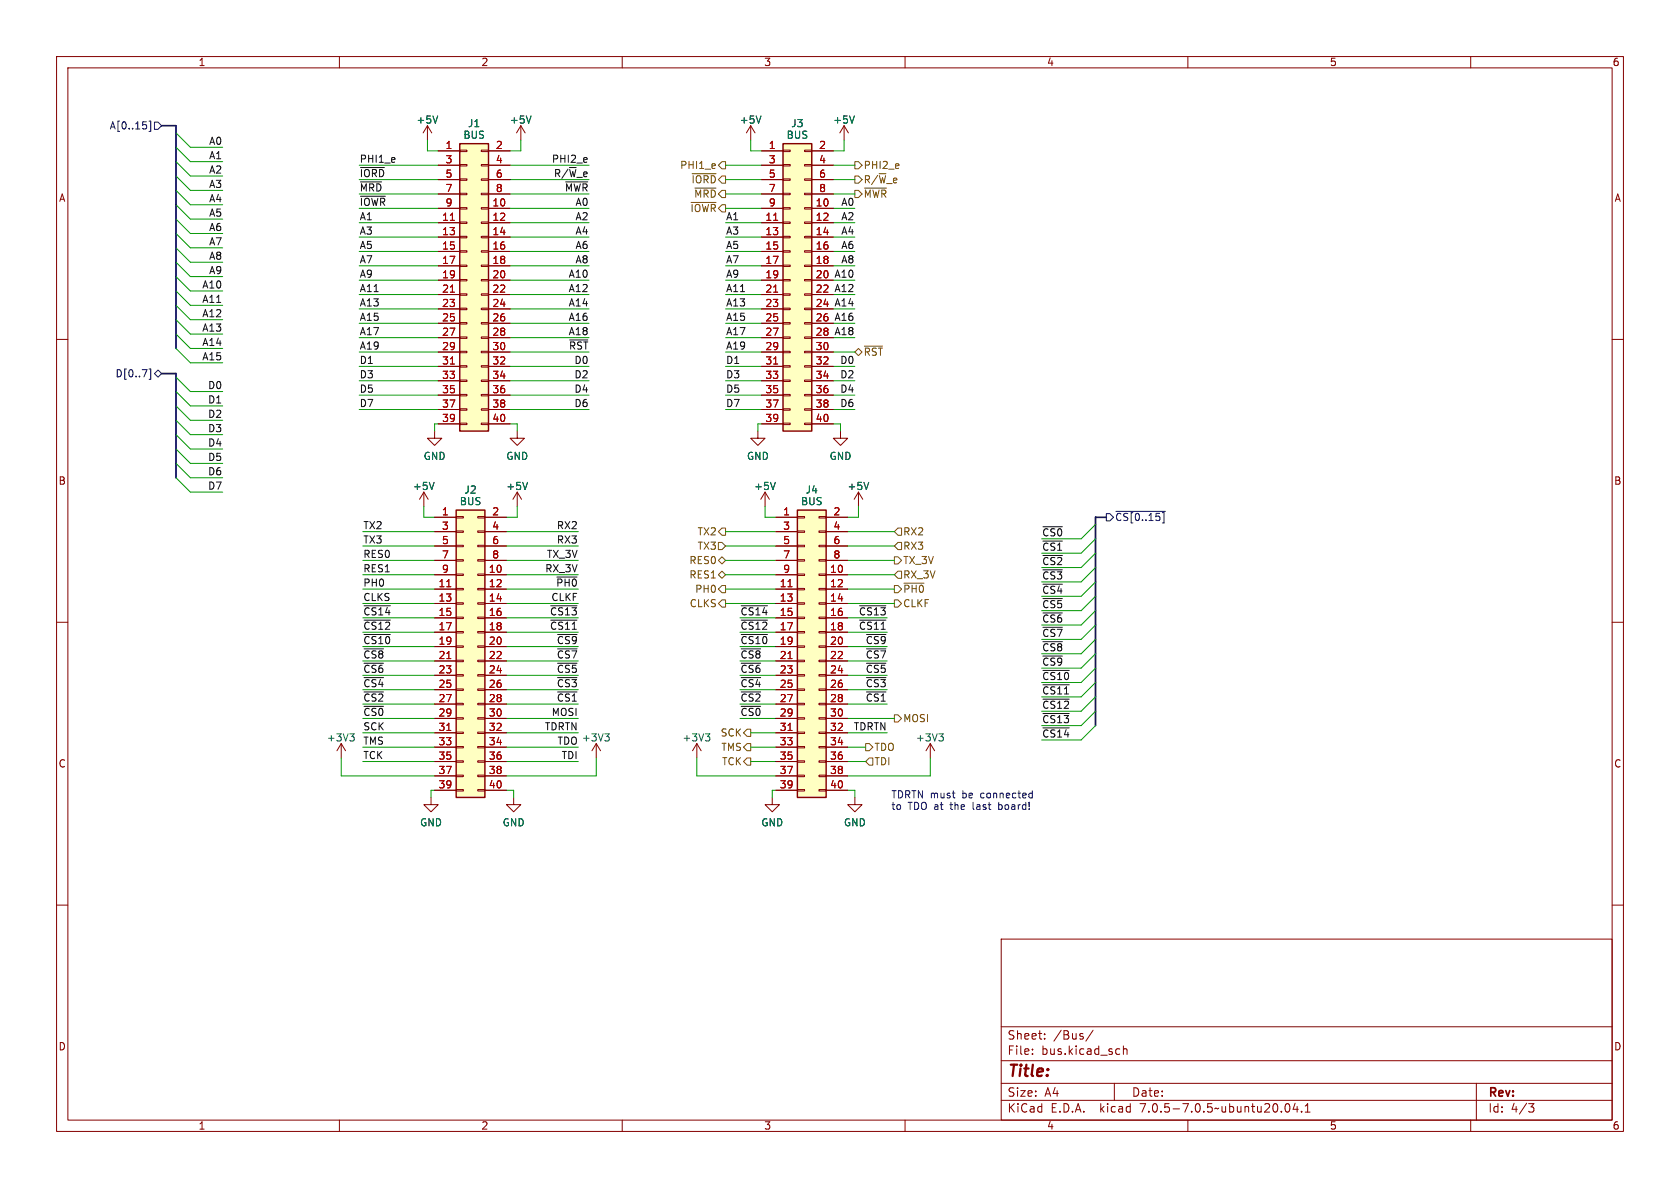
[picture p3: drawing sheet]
<svg xmlns="http://www.w3.org/2000/svg" width="297mm" height="210mm" viewBox="0 0 297 210" stroke-linecap="round" stroke-linejoin="round" font-family="sans-serif">
<g fill="none" stroke="#840000" stroke-width=".18">
<path d="M10 10h277v190h-277zM12 12h273v186h-273zM60 10v2M110 10v2M160 10v2M210 10v2M260 10v2M75.6 22.2l-.8 1.3M75.6 22.2v2.6M75.6 22.2l.7 1.3M77.5 26.7h3.8M77.5 36.8h3.8"/>
<path d="M77.5 39.4h3.8M77.5 29.2h3.8M77.5 31.8h3.8M77.5 34.3h3.8M81.3 39.2h1.2v.3h-1.2zM81.3 36.7h1.2v.3h-1.2zM81.3 34.2h1.2v.2h-1.2zM81.3 31.6h1.2v.3h-1.2zM81.3 29.1h1.2v.2h-1.2zM81.3 26.5h1.2v.3h-1.2zM85.1 39.2h1.3v.3h-1.3zM85.1 36.7h1.3v.3h-1.3z"/>
<path d="M85.1 34.2h1.3v.2h-1.3zM85.1 31.6h1.3v.3h-1.3zM85.1 29.1h1.3v.2h-1.3zM85.1 26.5h1.3v.3h-1.3zM86.4 26.7h3.8M86.4 36.8h3.8M86.4 39.4h3.8M86.4 29.2h3.8M86.4 31.8h3.8M86.4 34.3h3.8M92.1 22.2l.7 1.3M92.1 22.2v2.6"/>
<path d="M92.1 22.2l-.8 1.3M132.7 22.2l-.7 1.3M132.7 22.2v2.6M132.7 22.2l.8 1.3M134.6 26.7h3.8M134.6 36.8h3.8M134.6 39.4h3.8M134.6 29.2h3.8M134.6 31.8h3.8M134.6 34.3h3.8M138.4 39.2h1.3v.3h-1.3zM138.4 36.7h1.3v.3h-1.3z"/>
<path d="M138.4 34.2h1.3v.2h-1.3zM138.4 31.6h1.3v.3h-1.3zM138.4 29.1h1.3v.2h-1.3zM138.4 26.5h1.3v.3h-1.3zM142.2 39.2h1.3v.3h-1.3zM142.2 36.7h1.3v.3h-1.3zM142.2 34.2h1.3v.2h-1.3zM142.2 31.6h1.3v.3h-1.3zM142.2 29.1h1.3v.2h-1.3zM142.2 26.5h1.3v.3h-1.3zM143.5 26.7h3.8M143.5 36.8h3.8"/>
<path d="M143.5 39.4h3.8M143.5 29.2h3.8M143.5 31.8h3.8M143.5 34.3h3.8M149.2 22.2l.8 1.3M149.2 22.2v2.6M149.2 22.2l-.7 1.3M10 60h2M77.5 41.9h3.8M77.5 44.5h3.8M77.5 47h3.8M77.5 49.5h3.8"/>
<path d="M77.5 52.1h3.8M77.5 54.6h3.8M77.5 57.2h3.8M77.5 59.7h3.8M81.3 59.6h1.2v.2h-1.2zM81.3 57h1.2v.3h-1.2zM81.3 54.5h1.2v.2h-1.2zM81.3 51.9h1.2v.3h-1.2zM81.3 49.4h1.2v.3h-1.2zM81.3 46.9h1.2v.2h-1.2zM81.3 44.3h1.2v.3h-1.2zM81.3 41.8h1.2v.2h-1.2z"/>
<path d="M85.1 59.6h1.3v.2h-1.3zM85.1 57h1.3v.3h-1.3zM85.1 54.5h1.3v.2h-1.3zM85.1 51.9h1.3v.3h-1.3zM85.1 49.4h1.3v.3h-1.3zM85.1 46.9h1.3v.2h-1.3zM85.1 44.3h1.3v.3h-1.3zM85.1 41.8h1.3v.2h-1.3zM86.4 41.9h3.8M86.4 44.5h3.8M86.4 47h3.8M86.4 49.5h3.8"/>
<path d="M86.4 52.1h3.8M86.4 54.6h3.8M86.4 57.2h3.8M86.4 59.7h3.8M134.6 41.9h3.8M134.6 44.5h3.8M134.6 47h3.8M134.6 49.5h3.8M134.6 52.1h3.8M134.6 54.6h3.8M134.6 57.2h3.8M134.6 59.7h3.8"/>
<path d="M138.4 59.6h1.3v.2h-1.3zM138.4 57h1.3v.3h-1.3zM138.4 54.5h1.3v.2h-1.3zM138.4 51.9h1.3v.3h-1.3zM138.4 49.4h1.3v.3h-1.3zM138.4 46.9h1.3v.2h-1.3zM138.4 44.3h1.3v.3h-1.3zM138.4 41.8h1.3v.2h-1.3zM142.2 59.6h1.3v.2h-1.3zM142.2 57h1.3v.3h-1.3zM142.2 54.5h1.3v.2h-1.3zM142.2 51.9h1.3v.3h-1.3z"/>
<path d="M142.2 49.4h1.3v.3h-1.3zM142.2 46.9h1.3v.2h-1.3zM142.2 44.3h1.3v.3h-1.3zM142.2 41.8h1.3v.2h-1.3zM143.5 41.9h3.8M143.5 44.5h3.8M143.5 47h3.8M143.5 49.5h3.8M143.5 52.1h3.8M143.5 54.6h3.8M143.5 57.2h3.8M143.5 59.7h3.8"/>
<path d="M285 60h2M76.8 76.2v1.3h1.3l-1.3 1.2-1.2-1.2h1.2M77.5 62.2h3.8M77.5 64.8h3.8M77.5 67.3h3.8M77.5 69.9h3.8M77.5 72.4h3.8M77.5 74.9h3.8M81.3 74.8h1.2v.3h-1.2zM81.3 72.3h1.2v.2h-1.2zM81.3 69.7h1.2v.3h-1.2zM81.3 67.2h1.2v.2h-1.2z"/>
<path d="M81.3 64.6h1.2v.3h-1.2zM81.3 62.1h1.2v.3h-1.2zM85.1 74.8h1.3v.3h-1.3zM85.1 72.3h1.3v.2h-1.3zM85.1 69.7h1.3v.3h-1.3zM85.1 67.2h1.3v.2h-1.3zM85.1 64.6h1.3v.3h-1.3zM85.1 62.1h1.3v.3h-1.3zM86.4 62.2h3.8M86.4 64.8h3.8M86.4 67.3h3.8M86.4 69.9h3.8"/>
<path d="M86.4 72.4h3.8M86.4 74.9h3.8M91.4 76.2v1.3h1.3l-1.3 1.2-1.2-1.2h1.2M134 76.2v1.3h1.3l-1.3 1.2-1.3-1.2h1.3M134.6 62.2h3.8M134.6 64.8h3.8M134.6 67.3h3.8M134.6 69.9h3.8M134.6 72.4h3.8M134.6 74.9h3.8M138.4 74.8h1.3v.3h-1.3zM138.4 72.3h1.3v.2h-1.3z"/>
<path d="M138.4 69.7h1.3v.3h-1.3zM138.4 67.2h1.3v.2h-1.3zM138.4 64.6h1.3v.3h-1.3zM138.4 62.1h1.3v.3h-1.3zM142.2 74.8h1.3v.3h-1.3zM142.2 72.3h1.3v.2h-1.3zM142.2 69.7h1.3v.3h-1.3zM142.2 67.2h1.3v.2h-1.3zM142.2 64.6h1.3v.3h-1.3zM142.2 62.1h1.3v.3h-1.3zM143.5 62.2h3.8M143.5 64.8h3.8"/>
<path d="M143.5 67.3h3.8M143.5 69.9h3.8M143.5 72.4h3.8M143.5 74.9h3.8M148.6 76.2v1.3h1.3l-1.3 1.2-1.3-1.2h1.3M74.9 87l-.7 1.3M74.9 87v2.5M74.9 87l.8 1.3M76.8 91.4h3.8M76.8 94h3.8M76.8 96.5h3.8M76.8 99.1h3.8"/>
<path d="M80.6 98.9h1.3v.3h-1.3zM80.6 96.4h1.3v.2h-1.3zM80.6 93.9h1.3v.2h-1.3zM80.6 91.3h1.3v.3h-1.3zM84.5 98.9h1.2v.3h-1.2zM84.5 96.4h1.2v.2h-1.2zM84.5 93.9h1.2v.2h-1.2zM84.5 91.3h1.2v.3h-1.2zM85.7 91.4h3.8M85.7 94h3.8M85.7 96.5h3.8M85.7 99.1h3.8"/>
<path d="M91.4 87l.8 1.3M91.4 87v2.5M91.4 87l-.7 1.3M135.3 87l-.8 1.3M135.3 87v2.5M135.3 87l.7 1.3M137.2 91.4h3.8M137.2 94h3.8M137.2 96.5h3.8M137.2 99.1h3.8M141 98.9h1.2v.3h-1.2zM141 96.4h1.2v.2h-1.2z"/>
<path d="M141 93.9h1.2v.2h-1.2zM141 91.3h1.2v.3h-1.2zM144.8 98.9h1.2v.3h-1.2zM144.8 96.4h1.2v.2h-1.2zM144.8 93.9h1.2v.2h-1.2zM144.8 91.3h1.2v.3h-1.2zM146 91.4h3.9M146 94h3.9M146 96.5h3.9M146 99.1h3.9M151.8 87l.7 1.3M151.8 87v2.5"/>
<path d="M151.8 87l-.8 1.3M10 110h2M76.8 101.6h3.8M76.8 104.1h3.8M76.8 106.7h3.8M76.8 109.2h3.8M76.8 111.8h3.8M76.8 114.3h3.8M76.8 116.8h3.8M76.8 119.4h3.8M80.6 119.3h1.3v.2h-1.3zM80.6 116.7h1.3v.3h-1.3z"/>
<path d="M80.6 114.2h1.3v.2h-1.3zM80.6 111.6h1.3v.3h-1.3zM80.6 109.1h1.3v.2h-1.3zM80.6 106.6h1.3v.2h-1.3zM80.6 104h1.3v.3h-1.3zM80.6 101.5h1.3v.2h-1.3zM84.5 119.3h1.2v.2h-1.2zM84.5 116.7h1.2v.3h-1.2zM84.5 114.2h1.2v.2h-1.2zM84.5 111.6h1.2v.3h-1.2zM84.5 109.1h1.2v.2h-1.2zM84.5 106.6h1.2v.2h-1.2z"/>
<path d="M84.5 104h1.2v.3h-1.2zM84.5 101.5h1.2v.2h-1.2zM85.7 101.6h3.8M85.7 104.1h3.8M85.7 106.7h3.8M85.7 109.2h3.8M85.7 111.8h3.8M85.7 114.3h3.8M85.7 116.8h3.8M85.7 119.4h3.8M137.2 101.6h3.8M137.2 104.1h3.8"/>
<path d="M137.2 106.7h3.8M137.2 109.2h3.8M137.2 111.8h3.8M137.2 114.3h3.8M137.2 116.8h3.8M137.2 119.4h3.8M141 119.3h1.2v.2h-1.2zM141 116.7h1.2v.3h-1.2zM141 114.2h1.2v.2h-1.2zM141 111.6h1.2v.3h-1.2zM141 109.1h1.2v.2h-1.2zM141 106.6h1.2v.2h-1.2z"/>
<path d="M141 104h1.2v.3h-1.2zM141 101.5h1.2v.2h-1.2zM144.8 119.3h1.2v.2h-1.2zM144.8 116.7h1.2v.3h-1.2zM144.8 114.2h1.2v.2h-1.2zM144.8 111.6h1.2v.3h-1.2zM144.8 109.1h1.2v.2h-1.2zM144.8 106.6h1.2v.2h-1.2zM144.8 104h1.2v.3h-1.2zM144.8 101.5h1.2v.2h-1.2zM146 101.6h3.9M146 104.1h3.9"/>
<path d="M146 106.7h3.9M146 109.2h3.9M146 111.8h3.9M146 114.3h3.9M146 116.8h3.9M146 119.4h3.9M285 110h2M60.3 131.4l-.7 1.3M60.3 131.4v2.6M60.3 131.4l.8 1.3M76.8 121.9h3.8M76.8 124.5h3.8"/>
<path d="M76.8 127h3.8M76.8 129.5h3.8M76.8 132.1h3.8M76.8 134.6h3.8M76.8 137.2h3.8M76.8 139.7h3.8M80.6 139.6h1.3v.2h-1.3zM80.6 137h1.3v.3h-1.3zM80.6 134.5h1.3v.2h-1.3zM80.6 132h1.3v.2h-1.3zM80.6 129.4h1.3v.3h-1.3zM80.6 126.9h1.3v.2h-1.3z"/>
<path d="M80.6 124.3h1.3v.3h-1.3zM80.6 121.8h1.3v.2h-1.3zM84.5 139.6h1.2v.2h-1.2zM84.5 137h1.2v.3h-1.2zM84.5 134.5h1.2v.2h-1.2zM84.5 132h1.2v.2h-1.2zM84.5 129.4h1.2v.3h-1.2zM84.5 126.9h1.2v.2h-1.2zM84.5 124.3h1.2v.3h-1.2zM84.5 121.8h1.2v.2h-1.2zM85.7 121.9h3.8M85.7 124.5h3.8"/>
<path d="M85.7 127h3.8M85.7 129.5h3.8M85.7 132.1h3.8M85.7 134.6h3.8M85.7 137.2h3.8M85.7 139.7h3.8M105.4 131.4l-.8 1.3M105.4 131.4v2.6M105.4 131.4l.8 1.3M123.2 131.4l-.8 1.3M123.2 131.4v2.6M123.2 131.4l.8 1.3"/>
<path d="M137.2 121.9h3.8M137.2 124.5h3.8M137.2 127h3.8M137.2 129.5h3.8M137.2 132.1h3.8M137.2 134.6h3.8M137.2 137.2h3.8M137.2 139.7h3.8M141 139.6h1.2v.2h-1.2zM141 137h1.2v.3h-1.2zM141 134.5h1.2v.2h-1.2zM141 132h1.2v.2h-1.2z"/>
<path d="M141 129.4h1.2v.3h-1.2zM141 126.9h1.2v.2h-1.2zM141 124.3h1.2v.3h-1.2zM141 121.8h1.2v.2h-1.2zM144.8 139.6h1.2v.2h-1.2zM144.8 137h1.2v.3h-1.2zM144.8 134.5h1.2v.2h-1.2zM144.8 132h1.2v.2h-1.2zM144.8 129.4h1.2v.3h-1.2zM144.8 126.9h1.2v.2h-1.2zM144.8 124.3h1.2v.3h-1.2zM144.8 121.8h1.2v.2h-1.2z"/>
<path d="M146 121.9h3.9M146 124.5h3.9M146 127h3.9M146 129.5h3.9M146 132.1h3.9M146 134.6h3.9M146 137.2h3.9M146 139.7h3.9M164.5 131.4l-.8 1.3M164.5 131.4v2.6M164.5 131.4l.7 1.3M10 160h2"/>
<path d="M76.2 141v1.2h1.3l-1.3 1.3-1.3-1.3h1.3M90.8 141v1.2h1.3l-1.3 1.3-1.3-1.3h1.3M136.5 141v1.2h1.3l-1.3 1.3-1.2-1.3h1.2M151.1 141v1.2h1.3l-1.3 1.3-1.2-1.3h1.2M285 160h2M177 166h108v32h-108zM60 198v2M110 198v2M160 198v2M177 194.5h108M177 191.5h108M177 187.5h108"/>
<path d="M177 181.5h108M182.5 186.3v.1M182.5 185.5v.1M184.7 183.6v.1M184.7 182.8v.1M193.2 182.1l-1.2 2M197 191.5v3M197.8 185.4l.2 .1M198 186.3l-.2 .1M198.6 184.9v1.5M198.6 185.5l.2-.1 .4 .1v.9M210 198v2"/>
<path d="M226.5 196.5v.1M227.3 195.2l.2-.1a.81 .81 0 0 1 .6 .6 .81 .81 0 0 1-.3 .8l-.1 .1a.81 .81 0 0 1-.4-1.4zM229 195l-.4 1.1h.9M229.3 195.6v1M230.1 196.5v.1M230.7 196.6h.9M230.7 195.5l.5-.4v1.5M260 198v2M261 191.5v6.5M270.2 195.1h1l-.5 .6 .4 .1 .1 .5-.3 .3h-.4"/>
</g>
<g fill="#ffffc2" stroke="#ffffc2" stroke-width=".18">
<path d="M138.4 25.4h5.1v50.8h-5.1z"/>
<path d="M80.6 90.2h5.1v50.8h-5.1z"/>
<path d="M81.3 25.4h5.1v50.8h-5.1z"/>
<path d="M141 90.2h5v50.8h-5z"/>
</g>
<path d="M81.3 25.4h5.1v50.8h-5.1zM138.4 25.4h5.1v50.8h-5.1zM80.6 90.2h5.1v50.8h-5.1zM141 90.2h5v50.8h-5z" fill="none" stroke="#840000" stroke-width=".25"/>
<path d="M79.6 39h.7M136.8 39h.7M79.6 51.7h.7M136.8 51.7h.7M79.6 64.4h.7M136.8 64.4h.7M79 103.7h.7M79 116.4h.7M139.3 103.7h.7M139.3 116.4h.7M79 129.1h.7M139.3 129.1h.7" fill="none" stroke="#a90000" stroke-width=".18"/>
<g fill="none" stroke="#006464" stroke-width=".18">
<path d="M77.4 20.5l-.4 1.3M93.9 20.5l-.4 1.3M134.5 20.5l-.4 1.3M151 20.5l-.4 1.3M76.7 85.3l-.4 1.2M93.3 85.3l-.5 1.2M137.1 85.3l-.5 1.2M153.6 85.3l-.4 1.2M61.8 129.7h.8l-.4 .5M62.4 130.2l.2 .2v.3l-.2 .3M106.9 129.7h.8l-.4 .5M107.5 130.2l.2 .2v.3l-.2 .3"/>
<path d="M124.7 129.7h.8l-.4 .5M125.2 130.2l.3 .2v.3l-.3 .3M166 129.7h.8l-.5 .5M166.5 130.2l.3 .2v.3l-.3 .3"/>
</g>
<g fill="none" stroke="#725600" stroke-width=".18">
<path d="M122.2 35.8h4.4M122.4 30.7h4.2M122.8 33.2h3.8M127.6 28.6h.7v1.2h-.7l-.6-.6zM151.1 28.6h.7l.6 .6-.6 .6h-.7zM151.1 31.1h.7l.6 .7-.6 .6h-.7zM151.1 33.7h.7l.6 .6-.6 .6h-.7zM152.8 33.2h3.9M151.1 62.2l.7-.6 .6 .6-.6 .7zM152.8 61.2h3.2M127 95.9h.6l.7 .6-.7 .7h-.6zM127 99.1l.6-.7 .7 .7-.7 .6z"/>
<path d="M127.6 93.3h.7v1.3h-.7l-.6-.6zM158.1 98.4h.6l.7 .7-.7 .6h-.6zM158.7 93.3h.7v1.3h-.7l-.6-.6zM158.7 95.9h.7v1.3h-.7l-.6-.7zM127.6 101l.7 .6-.7 .6-.6-.6zM127.6 103.5h.7v1.3h-.7l-.6-.7zM127.6 106h.7v1.3h-.7l-.6-.6zM158.1 103.5h.6l.7 .6-.7 .7h-.6zM158.1 106h.6l.7 .7-.7 .6h-.6zM158.7 101h.7v1.2h-.7l-.6-.6zM159.8 103.1h3.6M131.4 129.5l.7-.6h.6v1.3h-.6z"/>
<path d="M132.1 134h.6v1.3h-.6l-.7-.7zM132.1 131.4h.6v1.3h-.6l-.7-.6zM153 131.4h.7l.6 .7-.6 .6h-.7zM153.7 134h.6v1.3h-.6l-.7-.7zM158.1 126.4h.6l.7 .6-.7 .6h-.6z"/>
</g>
<path d="M26.3 21.4h.4v1.8h-.4M27.3 21.6h.6l.7 .6-.7 .7h-.6zM26.3 65.2h.4v1.8h-.4M27.3 66l.6-.6 .7 .6-.7 .7zM195.6 90.8h.6l.6 .6-.6 .7h-.6zM197.3 90.4h8.7" fill="none" stroke="#000084" stroke-width=".18"/>
<g fill="none" stroke="#0f0f0f" stroke-width=".18">
<path d="M63.7 32.2h3.8M63.7 34.7h4.4M63.7 29.6h4.2M100 32.2h3.9M100.7 60.1h3.2M184.4 93.1h3.4M184.4 98.2h3.4M184.4 95.7h3.4M64.4 109.6h4.6M64.4 112.2h4.6M64.4 107.1h4.6M64.4 119.8h3.4"/>
<path d="M64.4 117.2h3.4M64.4 114.7h3.4M97.4 109.6h4.6M97.4 107.1h4.6M98.5 102h3.5M98.6 112.2h3.4M98.6 119.8h3.4M98.6 117.2h3.4M98.6 114.7h3.4M131 109.6h4.7M131 112.2h4.7M131 107.1h4.7"/>
<path d="M131 119.8h3.5M131 117.2h3.5M131 114.7h3.5M152 109.6h4.6M152 107.1h4.6M153.2 112.2h3.4M153.2 119.8h3.4M153.2 117.2h3.4M153.2 114.7h3.4M184.4 108.4h3.4M184.4 116h3.4M184.4 113.4h3.4"/>
<path d="M184.4 118.5h4.6M184.4 110.9h3.4M184.4 100.7h3.4M184.4 105.8h3.4M184.4 103.3h3.4M64.4 124.9h3.4M64.4 122.3h3.4M98.6 122.3h3.4M131 124.9h3.5M131 122.3h3.5M153.2 122.3h3.4M184.4 123.6h4.6"/>
<path d="M184.4 121.1h4.6M184.4 126.1h4.6M184.4 128.7h4.6"/>
</g>
<path d="M182.5 139.8v1.3M168.3 140.2h.5M168.7 141.1h.1M182 140.3h.5M182 141h.5" fill="none" stroke="#0000c2" stroke-width=".18"/>
<path d="M28.6 22.2h2.5v39.4M28.6 66h2.5v18.5M195.6 91.4h-1.9v36.9" fill="none" stroke="#000084" stroke-width=".3"/>
<g fill="none" stroke="#009600" stroke-width=".18">
<path d="M31.1 33.7l2.6 2.5h5.7M31.1 36.2l2.6 2.5h5.7M31.1 23.5l2.6 2.5h5.7M31.1 28.6l2.6 2.5h5.7M31.1 26l2.6 2.6h5.7M31.1 31.1l2.6 2.6h5.7M31.1 38.7l2.6 2.6h5.7M63.5 39.4h14M63.5 34.3h14M63.5 36.8h14M63.5 31.8h14M63.5 29.2h14"/>
<path d="M75.6 24.8v1.9h1.9M90.2 39.4h13.9M90.2 34.3h13.9M90.2 36.8h13.9M90.2 31.8h13.9M90.2 29.2h13.9M92.1 24.8v1.9h-1.9M128.3 39.4h6.3M128.3 34.3h6.3M128.3 36.8h6.3M128.3 31.8h6.3M128.3 29.2h6.3"/>
<path d="M132.7 24.8v1.9h1.9M147.3 39.4h3.8M147.3 34.3h3.8M147.3 36.8h3.8M147.3 31.8h3.8M147.3 29.2h3.8M149.2 24.8v1.9h-1.9M31.1 41.3l2.6 2.5h5.7M31.1 54l2.6 2.5h5.7M31.1 59.1l2.6 2.5h5.7M31.1 56.5l2.6 2.6h5.7M31.1 51.4l2.6 2.6h5.7"/>
<path d="M31.1 48.9l2.6 2.5h5.7M31.1 46.4l2.6 2.5h5.7M31.1 43.8l2.6 2.6h5.7M63.5 59.7h14M63.5 49.5h14M63.5 57.2h14M63.5 44.5h14M63.5 47h14M63.5 54.6h14M63.5 41.9h14M63.5 52.1h14M90.2 59.7h13.9"/>
<path d="M90.2 49.5h13.9M90.2 57.2h13.9M90.2 44.5h13.9M90.2 47h13.9M90.2 54.6h13.9M90.2 41.9h13.9M90.2 52.1h13.9M128.3 59.7h6.3M128.3 49.5h6.3M128.3 57.2h6.3M128.3 44.5h6.3M128.3 47h6.3"/>
<path d="M128.3 54.6h6.3M128.3 41.9h6.3M128.3 52.1h6.3M147.3 59.7h3.8M147.3 49.5h3.8M147.3 57.2h3.8M147.3 44.5h3.8M147.3 47h3.8M147.3 54.6h3.8M147.3 41.9h3.8M147.3 52.1h3.8M31.1 79.4l2.6 2.5h5.7"/>
<path d="M31.1 74.3l2.6 2.5h5.7M31.1 71.8l2.6 2.5h5.7M31.1 69.2l2.6 2.6h5.7M31.1 76.8l2.6 2.6h5.7M31.1 61.6l2.6 2.5h5.7M31.1 66.7l2.6 2.5h5.7M63.5 69.9h14M63.5 62.2h14M63.5 67.3h14M63.5 64.8h14M63.5 72.4h14M77.5 74.9h-.7v1.3"/>
<path d="M90.2 69.9h13.9M90.2 62.2h13.9M90.2 67.3h13.9M90.2 64.8h13.9M90.2 72.4h13.9M90.2 74.9h1.2v1.3M128.3 69.9h6.3M128.3 62.2h6.3M128.3 67.3h6.3M128.3 64.8h6.3M128.3 72.4h6.3M134.6 74.9h-.6v1.3"/>
<path d="M147.3 69.9h3.8M147.3 62.2h3.8M147.3 67.3h3.8M147.3 64.8h3.8M147.3 72.4h3.8M147.3 74.9h1.3v1.3M31.1 84.5l2.6 2.5h5.7M31.1 81.9l2.6 2.6h5.7M64.1 94h12.7M64.1 96.5h12.7M64.1 99.1h12.7M74.9 89.5v1.9h1.9"/>
<path d="M89.5 94h12.7M89.5 96.5h12.7M89.5 99.1h12.7M91.4 89.5v1.9h-1.9M128.3 94h8.9M128.3 96.5h8.9M128.3 99.1h8.9M135.3 89.5v1.9h1.9M149.9 94h8.2M149.9 96.5h8.2M149.9 99.1h8.2M151.8 89.5v1.9h-1.9"/>
<path d="M193.7 95.3l-2.6 2.5h-7M193.7 97.8l-2.6 2.5h-7M193.7 92.7l-2.6 2.6h-7M64.1 101.6h12.7M64.1 109.2h12.7M64.1 106.7h12.7M64.1 111.8h12.7M64.1 104.1h12.7M64.1 116.8h12.7M64.1 119.4h12.7M64.1 114.3h12.7M89.5 101.6h12.7"/>
<path d="M89.5 109.2h12.7M89.5 106.7h12.7M89.5 111.8h12.7M89.5 104.1h12.7M89.5 116.8h12.7M89.5 119.4h12.7M89.5 114.3h12.7M128.3 101.6h8.9M128.3 106.7h8.9M128.3 104.1h8.9M130.8 109.2h6.4M130.8 111.8h6.4"/>
<path d="M130.8 116.8h6.4M130.8 119.4h6.4M130.8 114.3h6.4M149.9 101.6h8.2M149.9 109.2h6.9M149.9 106.7h8.2M149.9 111.8h6.9M149.9 104.1h8.2M149.9 116.8h6.9M149.9 119.4h6.9M149.9 114.3h6.9M193.7 102.9l-2.6 2.5h-7"/>
<path d="M193.7 100.3l-2.6 2.6h-7M193.7 105.4l-2.6 2.6h-7M193.7 118.1l-2.6 2.6h-7M193.7 115.6l-2.6 2.5h-7M193.7 113l-2.6 2.6h-7M193.7 108l-2.6 2.5h-7M193.7 110.5l-2.6 2.5h-7M60.3 134v3.2h16.5M64.1 127h12.7M64.1 129.5h12.7M64.1 124.5h12.7M64.1 132.1h12.7"/>
<path d="M64.1 121.9h12.7M64.1 134.6h12.7M76.8 139.7h-.6v1.3M89.5 127h12.7M89.5 129.5h12.7M89.5 124.5h12.7M89.5 132.1h12.7M89.5 121.9h12.7M89.5 134.6h12.7M89.5 139.7h1.3v1.3M105.4 134v3.2h-15.9M123.2 134v3.2h14"/>
<path d="M130.8 127h6.4M130.8 124.5h6.4M130.8 121.9h6.4M132.7 129.5h4.5M132.7 132.1h4.5M132.7 134.6h4.5M137.2 139.7h-.7v1.3M149.9 127h8.2M149.9 129.5h6.9M149.9 124.5h6.9M149.9 132.1h3.1M149.9 121.9h6.9"/>
<path d="M149.9 134.6h3.1M149.9 139.7h1.2v1.3M164.5 134v3.2h-14.6M193.7 120.7l-2.6 2.5h-7M193.7 123.2l-2.6 2.5h-7M193.7 125.7l-2.6 2.6h-7M193.7 128.3l-2.6 2.5h-7"/>
</g>
<text font-size="2.8" fill="#840000" x="178" y="190.8">Title:</text>
<g font-size="2.1" fill="#840000">
<text x="178" y="183.9">Sheet:</text>
<text x="186.2" y="183.9">/Bus/</text>
<text x="178" y="186.6">File:</text>
<text x="184" y="186.6">bus.kicad_sch</text>
<text x="178" y="196.8">KiCad</text>
<text x="178" y="194">Size:</text>
<text x="184.6" y="194">A4</text>
<text x="185.7" y="196.8">E.D.A.</text>
<text x="194.4" y="196.8">kicad</text>
<text x="200" y="194">Date:</text>
<text x="201.5" y="196.8">7.0.5-7.0.5~ubuntu20.04.1</text>
<text x="263" y="194.2">Rev:</text>
<text x="263" y="196.8">Id:</text>
<text x="267" y="196.8">4/3</text>
</g>
<g font-size="1.8" fill="#840000">
<text x="35" y="11.8">1</text>
<text x="85" y="11.8">2</text>
<text x="135" y="11.8">3</text>
<text x="185" y="11.8">4</text>
<text x="235" y="11.8">5</text>
<text x="285" y="11.8">6</text>
<text x="10.4" y="35.8">A</text>
<text x="285.4" y="35.8">A</text>
<text x="10.3" y="85.8">B</text>
<text x="285.3" y="85.8">B</text>
<text x="10.3" y="135.8">C</text>
<text x="285.3" y="135.8">C</text>
<text x="10.3" y="185.8">D</text>
<text x="285.3" y="185.8">D</text>
<text x="35" y="199.8">1</text>
<text x="85" y="199.8">2</text>
<text x="135" y="199.8">3</text>
<text x="185" y="199.8">4</text>
<text x="235" y="199.8">5</text>
<text x="285" y="199.8">6</text>
</g>
<g font-size="1.8" fill="#000084">
<text x="19.4" y="23.1">A[0..15]</text>
<text x="20.4" y="66.9">D[0..7]</text>
<text x="197" y="92.3">~{CS[0..15]}</text>
</g>
<g font-size="1.8" fill="#006464">
<text x="73.6" y="22">+5V</text>
<text x="82.7" y="22.6">J1</text>
<text x="90.1" y="22">+5V</text>
<text x="130.7" y="22">+5V</text>
<text x="139.8" y="22.6">J3</text>
<text x="147.2" y="22">+5V</text>
<text x="81.9" y="24.7">BUS</text>
<text x="139" y="24.7">BUS</text>
<text x="74.8" y="81.5">GND</text>
<text x="89.4" y="81.5">GND</text>
<text x="132" y="81.5">GND</text>
<text x="146.6" y="81.5">GND</text>
<text x="72.9" y="86.8">+5V</text>
<text x="81.2" y="89.5">BUS</text>
<text x="82" y="87.4">J2</text>
<text x="89.4" y="86.8">+5V</text>
<text x="133.3" y="86.8">+5V</text>
<text x="141.5" y="89.5">BUS</text>
<text x="142.4" y="87.4">J4</text>
<text x="149.8" y="86.8">+5V</text>
<text x="57.7" y="131.2">+3V3</text>
<text x="102.8" y="131.2">+3V3</text>
<text x="120.6" y="131.2">+3V3</text>
<text x="161.9" y="131.2">+3V3</text>
<text x="74.2" y="146.2">GND</text>
<text x="88.8" y="146.2">GND</text>
<text x="134.5" y="146.2">GND</text>
<text x="149.1" y="146.2">GND</text>
</g>
<g font-size="1.8" fill="#0f0f0f">
<text x="36.9" y="28.2">A1</text>
<text x="36.9" y="25.7">A0</text>
<text x="63.5" y="28.9">PHI1_e</text>
<text x="97.5" y="28.9">PHI2_e</text>
<text x="36.9" y="30.8">A2</text>
<text x="36.9" y="33.3">A3</text>
<text x="36.9" y="35.8">A4</text>
<text x="63.5" y="33.9">~{MRD}</text>
<text x="63.5" y="31.4">~{IORD}</text>
<text x="97.9" y="31.4">R/~{W}_e</text>
<text x="99.8" y="33.9">~{MWR}</text>
<text x="36.9" y="40.9">A6</text>
<text x="36.9" y="38.4">A5</text>
<text x="63.5" y="41.6">A3</text>
<text x="63.5" y="39">A1</text>
<text x="63.5" y="36.5">~{IOWR}</text>
<text x="101.7" y="39">A2</text>
<text x="101.7" y="36.5">A0</text>
<text x="101.7" y="41.6">A4</text>
<text x="128.3" y="41.6">A3</text>
<text x="128.3" y="39">A1</text>
<text x="148.7" y="41.6">A4</text>
<text x="148.7" y="36.5">A0</text>
<text x="148.7" y="39">A2</text>
<text x="36.9" y="43.5">A7</text>
<text x="36.9" y="46">A8</text>
<text x="63.5" y="44.1">A5</text>
<text x="63.5" y="46.6">A7</text>
<text x="101.7" y="46.6">A8</text>
<text x="101.7" y="44.1">A6</text>
<text x="128.3" y="46.6">A7</text>
<text x="128.3" y="44.1">A5</text>
<text x="148.7" y="44.1">A6</text>
<text x="148.7" y="46.6">A8</text>
<text x="35.7" y="51.1">A10</text>
<text x="35.7" y="53.6">A11</text>
<text x="36.9" y="48.5">A9</text>
<text x="63.5" y="49.2">A9</text>
<text x="63.5" y="51.7">A11</text>
<text x="100.5" y="49.2">A10</text>
<text x="100.5" y="51.7">A12</text>
<text x="128.3" y="49.2">A9</text>
<text x="128.3" y="51.7">A11</text>
<text x="147.5" y="49.2">A10</text>
<text x="147.5" y="51.7">A12</text>
<text x="35.7" y="56.2">A12</text>
<text x="35.7" y="58.7">A13</text>
<text x="63.5" y="56.8">A15</text>
<text x="63.5" y="54.3">A13</text>
<text x="63.5" y="59.3">A17</text>
<text x="100.5" y="54.3">A14</text>
<text x="100.5" y="56.8">A16</text>
<text x="100.5" y="59.3">A18</text>
<text x="128.3" y="56.8">A15</text>
<text x="128.3" y="59.3">A17</text>
<text x="128.3" y="54.3">A13</text>
<text x="147.5" y="54.3">A14</text>
<text x="147.5" y="59.3">A18</text>
<text x="147.5" y="56.8">A16</text>
<text x="35.7" y="61.2">A14</text>
<text x="35.7" y="63.8">A15</text>
<text x="63.5" y="61.9">A19</text>
<text x="63.5" y="64.4">D1</text>
<text x="100.6" y="61.9">~{RST}</text>
<text x="101.5" y="64.4">D0</text>
<text x="128.3" y="61.9">A19</text>
<text x="128.3" y="64.4">D1</text>
<text x="148.5" y="64.4">D0</text>
<text x="36.8" y="68.9">D0</text>
<text x="36.8" y="71.4">D1</text>
<text x="63.5" y="69.5">D5</text>
<text x="63.5" y="67">D3</text>
<text x="101.5" y="67">D2</text>
<text x="101.5" y="69.5">D4</text>
<text x="128.3" y="67">D3</text>
<text x="128.3" y="69.5">D5</text>
<text x="148.5" y="67">D2</text>
<text x="148.5" y="69.5">D4</text>
<text x="36.8" y="76.5">D3</text>
<text x="36.8" y="73.9">D2</text>
<text x="63.5" y="72">D7</text>
<text x="101.5" y="72">D6</text>
<text x="128.3" y="72">D7</text>
<text x="148.5" y="72">D6</text>
<text x="36.8" y="79">D4</text>
<text x="36.8" y="81.6">D5</text>
<text x="36.8" y="84.1">D6</text>
<text x="36.8" y="86.6">D7</text>
<text x="64.1" y="93.6">TX2</text>
<text x="98.4" y="93.6">RX2</text>
<text x="184.1" y="94.9">~{CS0}</text>
<text x="64.1" y="98.7">RES0</text>
<text x="64.1" y="96.2">TX3</text>
<text x="64.1" y="101.3">RES1</text>
<text x="96.4" y="101.3">RX_3V</text>
<text x="96.7" y="98.7">TX_3V</text>
<text x="98.4" y="96.2">RX3</text>
<text x="184.1" y="100">~{CS2}</text>
<text x="184.1" y="97.4">~{CS1}</text>
<text x="64.1" y="103.8">PH0</text>
<text x="64.1" y="106.3">CLKS</text>
<text x="97.5" y="106.3">CLKF</text>
<text x="98.3" y="103.8">~{PH0}</text>
<text x="184.1" y="102.5">~{CS3}</text>
<text x="184.1" y="107.6">~{CS5}</text>
<text x="184.1" y="105.1">~{CS4}</text>
<text x="64.1" y="111.4">~{CS12}</text>
<text x="64.1" y="108.9">~{CS14}</text>
<text x="64.1" y="114">~{CS10}</text>
<text x="97.2" y="111.4">~{CS11}</text>
<text x="97.2" y="108.9">~{CS13}</text>
<text x="98.4" y="114">~{CS9}</text>
<text x="130.8" y="114">~{CS10} 19</text>
<text x="130.8" y="108.9">~{CS14} 15</text>
<text x="130.8" y="111.4">~{CS12} 17</text>
<text x="151.8" y="108.9">~{CS13}</text>
<text x="151.8" y="111.4">~{CS11}</text>
<text x="153" y="114">~{CS9}</text>
<text x="184.1" y="110.1">~{CS6}</text>
<text x="184.1" y="112.7">~{CS7}</text>
<text x="64.1" y="119">~{CS6}</text>
<text x="64.1" y="116.5">~{CS8}</text>
<text x="98.4" y="116.5">~{CS7}</text>
<text x="98.4" y="119">~{CS5}</text>
<text x="130.8" y="116.5">~{CS8}</text>
<text x="130.8" y="119">~{CS6}</text>
<text x="153" y="116.5">~{CS7}</text>
<text x="153" y="119">~{CS5}</text>
<text x="184.1" y="117.8">~{CS9}</text>
<text x="184.1" y="115.2">~{CS8}</text>
<text x="64.1" y="121.6">~{CS4}</text>
<text x="64.1" y="124.1">~{CS2}</text>
<text x="98.4" y="121.6">~{CS3}</text>
<text x="98.4" y="124.1">~{CS1}</text>
<text x="130.8" y="121.6">~{CS4}</text>
<text x="130.8" y="124.1">~{CS2}</text>
<text x="153" y="121.6">~{CS3}</text>
<text x="153" y="124.1">~{CS1}</text>
<text x="184.1" y="120.3">~{CS10}</text>
<text x="184.1" y="125.4">~{CS12}</text>
<text x="184.1" y="122.8">~{CS11}</text>
<text x="64.1" y="126.7">~{CS0}</text>
<text x="64.1" y="129.2">SCK</text>
<text x="64.1" y="131.7">TMS</text>
<text x="96.3" y="129.2">TDRTN</text>
<text x="97.5" y="126.7">MOSI</text>
<text x="98.5" y="131.7">TDO</text>
<text x="130.8" y="126.7">~{CS0}</text>
<text x="150.9" y="129.2">TDRTN</text>
<text x="184.1" y="127.9">~{CS13}</text>
<text x="184.1" y="130.5">~{CS14}</text>
<text x="64.1" y="134.3">TCK</text>
<text x="99.3" y="134.3">TDI</text>
</g>
<g font-size="1.8" fill="#a90000">
<text x="78.7" y="26.4">1</text>
<text x="78.7" y="29">3</text>
<text x="87.6" y="26.4">2</text>
<text x="87.6" y="29">4</text>
<text x="135.9" y="26.4">1</text>
<text x="135.9" y="29">3</text>
<text x="144.7" y="26.4">2</text>
<text x="144.7" y="29">4</text>
<text x="78.7" y="31.5">5</text>
<text x="78.7" y="34">7</text>
<text x="87.6" y="31.5">6</text>
<text x="87.6" y="34">8</text>
<text x="135.9" y="31.5">5</text>
<text x="135.9" y="34">7</text>
<text x="144.7" y="31.5">6</text>
<text x="144.7" y="34">8</text>
<text x="78.1" y="39.1">11</text>
<text x="78.1" y="41.7">13</text>
<text x="78.7" y="36.6">9</text>
<text x="87" y="36.6">10</text>
<text x="87" y="39.1">12</text>
<text x="87" y="41.7">14</text>
<text x="135.3" y="39.1">11</text>
<text x="135.3" y="41.7">13</text>
<text x="135.9" y="36.6">9</text>
<text x="144.1" y="36.6">10</text>
<text x="144.1" y="39.1">12</text>
<text x="144.1" y="41.7">14</text>
<text x="78.1" y="44.2">15</text>
<text x="78.1" y="46.7">17</text>
<text x="87" y="44.2">16</text>
<text x="87" y="46.7">18</text>
<text x="135.3" y="44.2">15</text>
<text x="135.3" y="46.7">17</text>
<text x="144.1" y="44.2">16</text>
<text x="144.1" y="46.7">18</text>
<text x="78.1" y="49.3">19</text>
<text x="78.1" y="51.8">21</text>
<text x="87" y="49.3">20</text>
<text x="87" y="51.8">22</text>
<text x="135.3" y="49.3">19</text>
<text x="135.3" y="51.8">21</text>
<text x="144.1" y="49.3">20</text>
<text x="144.1" y="51.8">22</text>
<text x="78.1" y="54.4">23</text>
<text x="78.1" y="56.9">25</text>
<text x="78.1" y="59.4">27</text>
<text x="87" y="54.4">24</text>
<text x="87" y="56.9">26</text>
<text x="87" y="59.4">28</text>
<text x="135.3" y="54.4">23</text>
<text x="135.3" y="56.9">25</text>
<text x="135.3" y="59.4">27</text>
<text x="144.1" y="54.4">24</text>
<text x="144.1" y="56.9">26</text>
<text x="144.1" y="59.4">28</text>
<text x="78.1" y="62">29</text>
<text x="78.1" y="64.5">31</text>
<text x="87" y="62">30</text>
<text x="87" y="64.5">32</text>
<text x="135.3" y="62">29</text>
<text x="135.3" y="64.5">31</text>
<text x="144.1" y="62">30</text>
<text x="144.1" y="64.5">32</text>
<text x="78.1" y="67.1">33</text>
<text x="78.1" y="69.6">35</text>
<text x="87" y="67.1">34</text>
<text x="87" y="69.6">36</text>
<text x="135.3" y="67.1">33</text>
<text x="135.3" y="69.6">35</text>
<text x="144.1" y="67.1">34</text>
<text x="144.1" y="69.6">36</text>
<text x="78.1" y="72.1">37</text>
<text x="78.1" y="74.7">39</text>
<text x="87" y="72.1">38</text>
<text x="87" y="74.7">40</text>
<text x="135.3" y="72.1">37</text>
<text x="135.3" y="74.7">39</text>
<text x="144.1" y="72.1">38</text>
<text x="144.1" y="74.7">40</text>
<text x="78.1" y="91.2">1</text>
<text x="78.1" y="93.7">3</text>
<text x="87" y="91.2">2</text>
<text x="87" y="93.7">4</text>
<text x="138.4" y="91.2">1</text>
<text x="138.4" y="93.7">3</text>
<text x="147.3" y="91.2">2</text>
<text x="147.3" y="93.7">4</text>
<text x="78.1" y="96.3">5</text>
<text x="78.1" y="98.8">7</text>
<text x="78.1" y="101.3">9</text>
<text x="86.4" y="101.3">10</text>
<text x="87" y="96.3">6</text>
<text x="87" y="98.8">8</text>
<text x="138.4" y="96.3">5</text>
<text x="138.4" y="98.8">7</text>
<text x="138.4" y="101.3">9</text>
<text x="146.7" y="101.3">10</text>
<text x="147.3" y="96.3">6</text>
<text x="147.3" y="98.8">8</text>
<text x="77.5" y="103.9">11</text>
<text x="77.5" y="106.4">13</text>
<text x="86.4" y="103.9">12</text>
<text x="86.4" y="106.4">14</text>
<text x="137.8" y="103.9">11</text>
<text x="137.8" y="106.4">13</text>
<text x="146.7" y="103.9">12</text>
<text x="146.7" y="106.4">14</text>
<text x="77.5" y="109">15</text>
<text x="77.5" y="111.5">17</text>
<text x="86.4" y="109">16</text>
<text x="86.4" y="111.5">18</text>
<text x="137.8" y="109">15</text>
<text x="137.8" y="111.5">17</text>
<text x="146.7" y="109">16</text>
<text x="146.7" y="111.5">18</text>
<text x="77.5" y="114">19</text>
<text x="77.5" y="116.6">21</text>
<text x="77.5" y="119.1">23</text>
<text x="86.4" y="114">20</text>
<text x="86.4" y="116.6">22</text>
<text x="86.4" y="119.1">24</text>
<text x="137.8" y="116.6">21</text>
<text x="137.8" y="119.1">23</text>
<text x="137.8" y="114">19</text>
<text x="146.7" y="114">20</text>
<text x="146.7" y="116.6">22</text>
<text x="146.7" y="119.1">24</text>
<text x="77.5" y="121.7">25</text>
<text x="77.5" y="124.2">27</text>
<text x="86.4" y="121.7">26</text>
<text x="86.4" y="124.2">28</text>
<text x="137.8" y="121.7">25</text>
<text x="137.8" y="124.2">27</text>
<text x="146.7" y="121.7">26</text>
<text x="146.7" y="124.2">28</text>
<text x="77.5" y="126.7">29</text>
<text x="77.5" y="129.3">31</text>
<text x="77.5" y="131.8">33</text>
<text x="86.4" y="126.7">30</text>
<text x="86.4" y="129.3">32</text>
<text x="86.4" y="131.8">34</text>
<text x="137.8" y="126.7">29</text>
<text x="137.8" y="129.3">31</text>
<text x="137.8" y="131.8">33</text>
<text x="146.7" y="126.7">30</text>
<text x="146.7" y="129.3">32</text>
<text x="146.7" y="131.8">34</text>
<text x="77.5" y="134.4">35</text>
<text x="77.5" y="136.9">37</text>
<text x="86.4" y="134.4">36</text>
<text x="86.4" y="136.9">38</text>
<text x="137.8" y="134.4">35</text>
<text x="137.8" y="136.9">37</text>
<text x="146.7" y="134.4">36</text>
<text x="146.7" y="136.9">38</text>
<text x="77.5" y="139.4">39</text>
<text x="86.4" y="139.4">40</text>
<text x="137.8" y="139.4">39</text>
<text x="146.7" y="139.4">40</text>
</g>
<g font-size="1.8" fill="#725600">
<text x="120.2" y="30">PHI1_e</text>
<text x="122.2" y="32.6">~{IORD}</text>
<text x="122.7" y="35.1">~{MRD}</text>
<text x="152.6" y="30">PHI2_e</text>
<text x="152.6" y="32.6">R/~{W}_e</text>
<text x="152.6" y="35.1">~{MWR}</text>
<text x="122" y="37.7">~{IOWR}</text>
<text x="152.6" y="63.1">~{RST}</text>
<text x="123.3" y="94.8">TX2</text>
<text x="159.6" y="94.8">RX2</text>
<text x="121.8" y="99.9">RES0</text>
<text x="123.3" y="97.3">TX3</text>
<text x="159.6" y="99.9">TX_3V</text>
<text x="159.6" y="97.3">RX3</text>
<text x="121.8" y="102.4">RES1</text>
<text x="121.9" y="107.5">CLKS</text>
<text x="122.9" y="105">PH0</text>
<text x="159.6" y="102.4">RX_3V</text>
<text x="159.6" y="105">~{PH0}</text>
<text x="159.6" y="107.5">CLKF</text>
<text x="127.4" y="130.4">SCK</text>
<text x="159.6" y="127.8">MOSI</text>
<text x="127.5" y="132.9">TMS</text>
<text x="127.6" y="135.4">TCK</text>
<text x="154.5" y="132.9">TDO</text>
<text x="154.5" y="135.4">TDI</text>
</g>
<g font-size="1.8" fill="#0000c2">
<text x="157.5" y="141.2">TDRTN must</text>
<text x="157.5" y="143.3">to</text>
<text x="160.4" y="143.3">TDO at</text>
<text x="168.1" y="143.3">the</text>
<text x="170.1" y="141.2">be</text>
<text x="172.1" y="143.3">last</text>
<text x="173.4" y="141.2">connected</text>
<text x="176.8" y="143.3">board!</text>
</g>
</svg>
